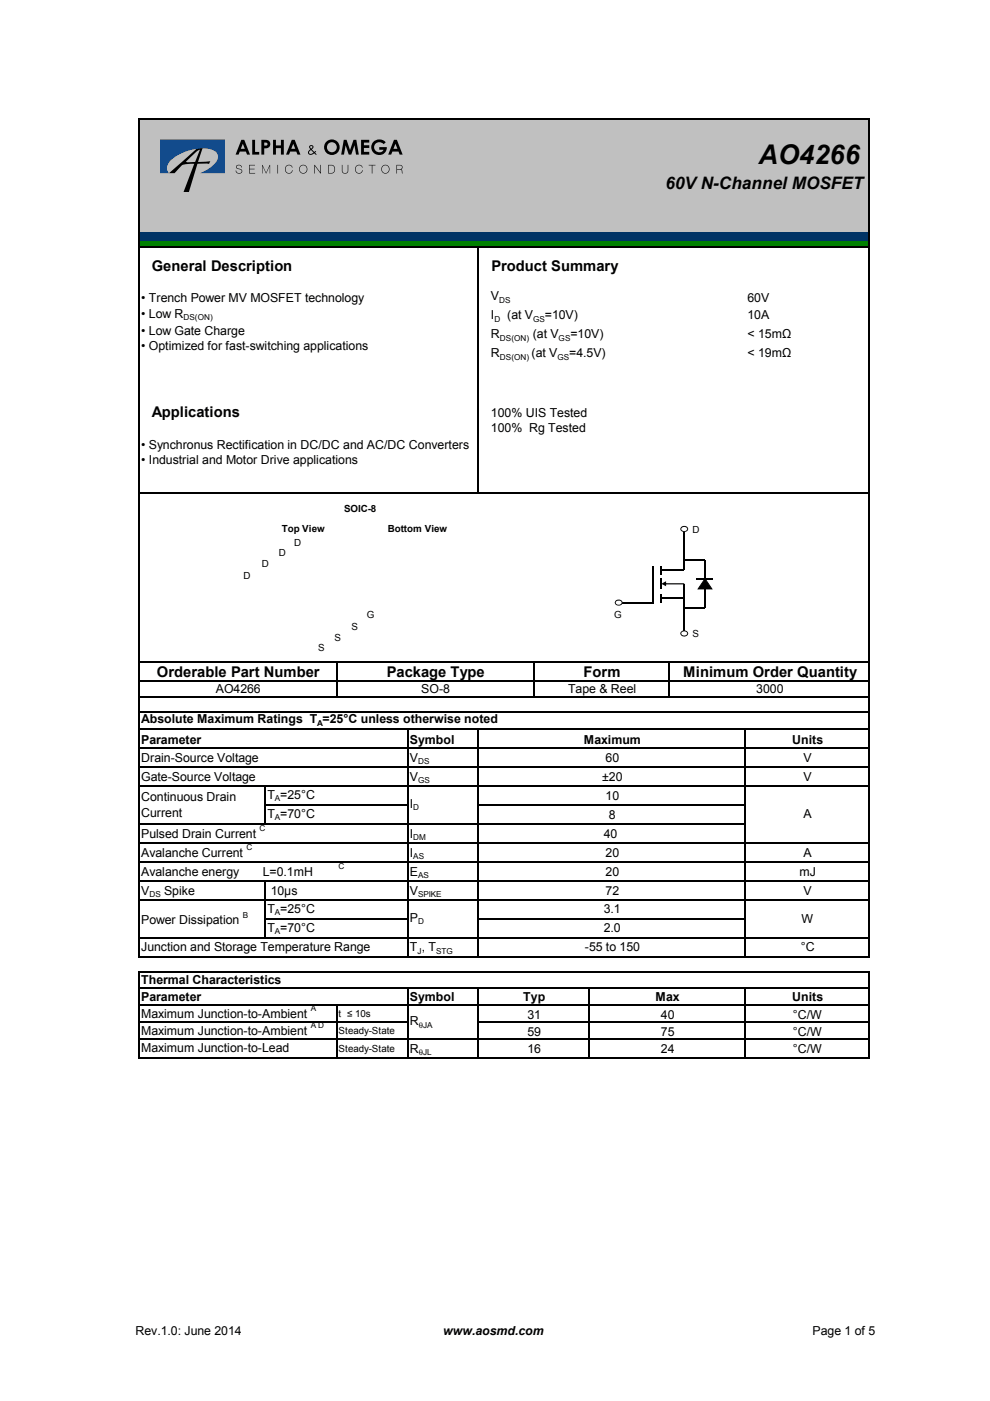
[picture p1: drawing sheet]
<svg xmlns="http://www.w3.org/2000/svg" width="210mm" height="297mm" viewBox="0 0 210 297" stroke-linecap="round" stroke-linejoin="round" font-family="sans-serif">
<path d="M29.5 25.3h154.9v23.9h-154.9z" fill="#c0c0c0"/>
<path d="M29.5 49.1h154.9v2.2h-154.9z" fill="#003365"/>
<path d="M29.5 51.2h154.9v1.2h-154.9z" fill="#008000"/>
<g fill="none" stroke="#000" stroke-width=".25">
<path d="M29.4 25v134.3M29.5 25.1h154.9M184.3 25.3v134M29.5 52.4h154.9M101.4 52.5v52.2M29.5 104.6h154.9M145.1 112.5v8.4h-4.9M145.1 118.7h4.4v4M131.9 127.8h6.6M140.2 126.9h4.9M145.1 123.8v10.1M147.7 122.7h3.5"/>
<path d="M149.5 124.9v4h-4.4M29.5 140.4h154.9M29.5 144.4h154.9M29.5 147.7h154.9M29.5 151h154.9M29.5 154.6h154.9M29.5 158.6h154.9M71.4 140.5v7.3M86.4 154.7v4.6M101.4 154.7v4.6M113.2 140.5v7.3M141.9 140.5v7.3"/>
<path d="M158 154.7v4.6"/>
</g>
<g fill="#000">
<path d="M140 120h.4v1.8h-.4zM140 125.9h.4v1.9h-.4z"/>
<path d="M141 123.7h4.1v.2h-4.1zM140.2 123.8l1-.6v1.1z"/>
<path d="M149.5 122.5l1.6 2.5h-3.3zM149.4 122.7h.2l-1.5 2.2-.1-.1h2.9l-.1 .1z"/>
</g>
<path d="M140.2 122.7v2.2" fill="none" stroke="#000" stroke-width=".38"/>
<path d="M138.5 120v7.9" fill="none" stroke="#000" stroke-width=".3"/>
<path d="M149.5 122.7l1.4 2.2h-2.9z" fill="#000"/>
<path d="M144.6 111.8a.64 .64 0 0 1 .9-.2 .64 .64 0 0 1 .1 .9 .64 .64 0 0 1-.9 .2 .64 .64 0 0 1-.1-.9z" fill-rule="evenodd" fill="#fff"/>
<path d="M144.4 111.8a.82 .82 0 0 1 1-.3 .82 .82 0 0 1 .4 .9 .82 .82 0 0 1-1 .4 .82 .82 0 0 1-.5-.9zM144.6 111.8l-.2 .5 .3 .2 .5 .1 .5-.3-.2-.5-.6-.1z" fill="#000"/>
<path d="M130.7 127.4a.65 .65 0 0 1 .9-.2 .65 .65 0 0 1 .1 .9 .65 .65 0 0 1-.9 .2 .65 .65 0 0 1-.1-.9z" fill-rule="evenodd" fill="#fff"/>
<path d="M130.5 127.4a.79 .79 0 0 1 1-.3 .79 .79 0 0 1 .4 1 .89 .89 0 0 1-1 .3 .89 .89 0 0 1-.6-.8zM130.6 127.5v.3l.3 .4h.4l.5-.3v-.3l-.4-.3z" fill="#000"/>
<path d="M144.6 133.9l.2-.1a.6 .6 0 0 1 .8 .1 .6 .6 0 0 1 0 .8l-.5 .1a.53 .53 0 0 1-.7-.2 .53 .53 0 0 1 .2-.7z" fill-rule="evenodd" fill="#fff"/>
<path d="M144.3 134a.81 .81 0 0 1 1-.4 .81 .81 0 0 1 .5 1 .95 .95 0 0 1-1.5 0zM144.6 134l-.2 .4 .3 .3h.5l.5-.3-.2-.5h-.6z" fill="#000"/>
<g fill="#251a05">
<path d="M50.3 29.6h1.3l-.4 .3-.7 1.9a1.5 1.5 0 0 0 1.6-.5v.1a.52 .52 0 0 1-.5 .6h-2.2l.5-.3 .7-1.7-.4-.3z"/>
<path d="M52.9 29.6h1.1a.65 .65 0 0 1 1 .3 .65 .65 0 0 1-.4 .9 .69 .69 0 0 1-1 0h.1a.55 .55 0 0 0 .6-.3 .55 .55 0 0 0-.1-.7l-.5 .1-.6 1.8v.1l.4 .1-.1 .1h-1.3l.4-.2 .3-.8 .4-1.1-.4-.1z"/>
<path d="M55.5 29.6h1.3l-.5 .2-.3 .9h.9a.68 .68 0 0 0 .8-.9l-.3-.1v-.1h1.3l-.5 .4-.6 1.8 .3 .1v.1l-1.3-.1a.68 .68 0 0 0 .7-.7v-.3h-1.4l-.3 .9 .4 .1-.1 .1h-1.3l.4-.2 .2-.4 .6-1.5-.4-.1z"/>
<path d="M70.4 29.6l.9 .1 .3 1.6 1-1.2a1.12 1.12 0 0 1 1.3-.4l-.5 .3-.6 1.8 .4 .1-.1 .1h-1.3l.5-.3 .5-1.6-1.6 1.9h-.1l-.3-1.9-.6 1.6 .4 .2-.1 .1h-1l.5-.3 .6-1.5 .1-.3-.3-.1z"/>
<path d="M74.2 29.6l2.4 .1-.3 .6a.72 .72 0 0 0-.6-.6 .72 .72 0 0 0-.7 .5l-.2 .5h.3a.62 .62 0 0 0 .8-.4h.1l-.3 1h-.2v-.4a.58 .58 0 0 0-.9 .4l-.2 .4a1.49 1.49 0 0 0 1.8-.4v.1a.79 .79 0 0 1-1.1 .6h-1.8v-.1a.42 .42 0 0 0 .6-.4l.6-1.6-.4-.1z"/>
<path d="M77.2 30.2a1.84 1.84 0 0 1 2.3-.3l-.2 .4a.92 .92 0 0 0-.9-.5 .92 .92 0 0 0-.8 .6 .81 .81 0 0 0-.3 .9 .81 .81 0 0 0 .7 .6 .64 .64 0 0 0 .5-.8l-.2-.1v-.1h1.2l-.3 .2a1.2 1.2 0 0 1-1.6 1 .95 .95 0 0 1-.9-.7 .95 .95 0 0 1 .4-1.1z"/>
<path d="M47 33.7l.5-.1 .5 .1-.1 .4-.2-.4h-.5a.57 .57 0 0 0-.1 .6 .57 .57 0 0 0 .4 .4 .69 .69 0 0 1-.2 1 .69 .69 0 0 1-1-.4l.1-.1a.49 .49 0 0 0 .7 .4 .49 .49 0 0 0 .2-.7l-.2-.2a.6 .6 0 0 1-.1-1z"/>
<path d="M49.1 33.6h1.6l-.2 .5a.54 .54 0 0 0-.9-.3l-.2 .7a.65 .65 0 0 0 .8-.2l-.2 .7a.4 .4 0 0 0-.3-.4 .4 .4 0 0 0-.4 .2l-.2 .6a.86 .86 0 0 0 1.2-.1l-.1 .1a.81 .81 0 0 1-1 .3h-.8l.3-.1 .2-.3 .4-1.4z"/>
<path d="M51.7 33.6h.6l.1 1.6 1-1.1a.65 .65 0 0 1 .9-.4l-.4 .2-.4 1.2-.1 .4 .3 .2h-.9l.4-.3 .5-1.5-1.5 1.8-.2-1.8-.6 1.6 .2 .2h-.7l.1-.1a2.83 2.83 0 0 0 .9-1.7z"/>
<path d="M55.2 33.6l.9 .1-.4 .1-.5 1.5v.3l.2 .1h-.9l.4-.2 .5-1.4v-.4z"/>
<path d="M56.9 34.2a1.81 1.81 0 0 1 1.9-.5l-.2 .4v-.2a1.1 1.1 0 0 0-1.4 .3 1.1 1.1 0 0 0 .1 1.4 .94 .94 0 0 0 1.1-.4 .84 .84 0 0 1-1.5 .4 .99 .99 0 0 1 0-1.4z"/>
<path d="M62.8 33.6h.6l.6 1.7 .5-1.5-.2-.2h.8l-.4 .3-.6 1.9-.9-1.9-.6 1.6 .3 .2h-.8l.3-.1 .2-.6 .4-1.2z"/>
<path d="M69 33.6h.8l-.3 .2-.4 1.6a.8 .8 0 0 0 .8 .2 .8 .8 0 0 0 .5-.7l.4-1.1-.3-.2 .8 .1a1.7 1.7 0 0 0-.8 1.4 .93 .93 0 0 1-.8 .6 .93 .93 0 0 1-.9-.4l.4-1.4z"/>
<path d="M72.1 34.2a1.81 1.81 0 0 1 1.9-.5l-.2 .4v-.2a1.1 1.1 0 0 0-1.5 .3 1.1 1.1 0 0 0 .2 1.4 .94 .94 0 0 0 1-.4 .84 .84 0 0 1-1.4 .4 .99 .99 0 0 1 0-1.4z"/>
<path d="M75 33.5l1.9 .1-.2 .4-.2-.3h-.5l-.6 1.8 .2 .2h-.9l.4-.2 .6-1.8h-.6l-.4 .3z"/>
<path d="M48.7 29.6h.2l.2 1.7a.37 .37 0 0 0 .3 .6v.1h-1.4l.5-.2v-.6h-.8l-.4 .6 .3 .1-.1 .1h-1l.5-.3zM48.4 30.3l-.6 .7h.6z"/>
<path d="M60.2 29.6h.2l.1 1.7a.37 .37 0 0 0 .4 .6l-.1 .1h-1.3l.5-.2-.1-.6h-.7l-.5 .6 .3 .1v.1h-1l.5-.3zM59.9 30.3l-.6 .7h.6z"/>
<path d="M63.3 29.9l.4-.2a.46 .46 0 0 1 .8 .3 .46 .46 0 0 1-.5 .6h-.2l.4 .7 .3-.5a.47 .47 0 0 1 .8-.2h.1l-.1 .1-1 .7v.1a.48 .48 0 0 0 .8 .1 .77 .77 0 0 1-1.3 .2 1.22 1.22 0 0 1-1.6 0 1.17 1.17 0 0 1 1-1.1 .52 .52 0 0 1 .1-.8zM63 31a.44 .44 0 0 0 0 .7 .44 .44 0 0 0 .6-.2l-.3-.6zM63.6 30a.26 .26 0 0 0 .1 .4 .26 .26 0 0 0 .4-.2 .25 .25 0 0 0-.2-.4 .25 .25 0 0 0-.3 .2z"/>
<path d="M67.2 30.2a1.71 1.71 0 0 1 2.5-.1 1.75 1.75 0 0 1-1 1.8 1.75 1.75 0 0 1-1.9-.3 1.35 1.35 0 0 1 .4-1.4zM67.9 30a1.33 1.33 0 0 0-.3 1.9 1.36 1.36 0 0 0 1.3-2.1h-.6z"/>
<path d="M81.3 29.6h.2l.2 1.7a.37 .37 0 0 0 .3 .6v.1h-1.4l.5-.2v-.6h-.8l-.4 .6 .3 .1-.1 .1h-1l.5-.3zM81 30.3l-.6 .7h.6z"/>
<path d="M59.7 34.1a.99 .99 0 0 1 1.2-.5 .99 .99 0 0 1 .6 1.1 1.19 1.19 0 0 1-.9 1 1.19 1.19 0 0 1-1.2-.5v-.6zM60 34l-.3 .7a.71 .71 0 0 0 .2 .9 1.16 1.16 0 0 0 1.2-.6 1.16 1.16 0 0 0-.1-1.3h-.5z"/>
<path d="M65.9 33.6a1.41 1.41 0 0 1 1.9 .9 1.78 1.78 0 0 1-2.3 1.2h-.2l.3-.2 .5-1.5v-.2zM66.5 33.7l-.6 1.8a1.05 1.05 0 0 0 1.3-.3 1.05 1.05 0 0 0-.1-1.4z"/>
<path d="M77.6 34.1a.99 .99 0 0 1 1.1-.5 .99 .99 0 0 1 .7 1.1 1.19 1.19 0 0 1-.9 1 1.19 1.19 0 0 1-1.2-.5v-.6zM77.9 34l-.3 .7a.71 .71 0 0 0 .2 .9 1.16 1.16 0 0 0 1.2-.6 1.16 1.16 0 0 0-.2-1.3h-.4z"/>
<path d="M80.7 33.6a1.06 1.06 0 0 1 1.4 .5l-.1 .3-.6 .3 .3 .8 .3 .2h-.5l-.5-.9-.2 .1-.2 .6 .2 .2h-.8l.3-.2 .5-1.4 .1-.3zM81.2 33.7l-.3 .8a.51 .51 0 0 0 .7 0 .51 .51 0 0 0 0-.7z"/>
<path d="M34.2 35.4h1a3.3 3.3 0 0 1 2.5-1.6h1.3l-2.1 5h1l1.7-5h2.2l.2-.5-2.3 .2 .8-2.5-1.2 .2zM37.4 33.4l2-1.7 .6-.4-.9 2.2h-1.4z"/>
</g>
<path d="M46 32.7h36.4" fill="none" stroke="#251a05" stroke-width=".21"/>
<path d="M32.1 29.5h12.7v5.9h-4.8a4.9 4.9 0 0 0 3.5-2.8 1.43 1.43 0 0 0-1.3-1.3 9.3 9.3 0 0 0-8 2.2 1.3 1.3 0 0 0 0 1.9h-2.1z" fill="#014990"/>
<g fill="none" stroke="#000" stroke-width=".25">
<path d="M29.4 159.3v43.7M86.4 159.3v43.7M101.4 159.3v43.7M158 159.3v43.7M184.3 159.3v43.7M29.5 162.6h154.9M29.5 166.7h154.9M29.5 174.7h128.6M29.5 178.7h154.9M56.2 166.8v8M56.3 170.7h30.2M101.6 170.7h56.5"/>
<path d="M29.5 182.8h154.9M29.5 186.8h154.9M29.5 190.8h154.9M29.5 198.8h154.9M56.2 186.9v12.1M56.3 194.8h30.2M101.6 194.8h56.5M29.4 206v18.5M29.5 216.7h57M29.5 202.9h154.9M29.5 206.1h154.9M29.5 209.4h154.9"/>
<path d="M29.5 213h154.9M71.4 213.1v11.4M86.4 209.5v15M101.4 209.5v15M101.6 216.7h82.8M124.9 209.5v15M158 209.5v15M184.3 206.2v18.3M29.5 220.3h154.9M29.5 224.3h154.9"/>
</g>
<path d="M30.5 25.4h79.7v19.5h-79.7z" fill="#c0c0c0"/>
<g fill="#000">
<path d="M53.5 29.6h.6v2.6h.9v.6h-1.5zM57.9 29.6h.6v1.2h1.1v-1.2h.6v3.2h-.6v-1.4h-1.1v1.4h-.6zM72.9 29.6h.6l.7 2.2 .8-2.2h.5l.6 3.2h-.6l-.3-2-.7 2h-.6l-.6-2-.4 2h-.6zM76.6 29.6h1.7v.6h-1.1v.6h1.1v.6h-1.1v.8h1.1v.6h-1.7zM79.1 30.1a1.84 1.84 0 0 1 2.7 .1l-.4 .4a1.11 1.11 0 0 0-1.6-.3 1.11 1.11 0 0 0-.2 1.6 1.11 1.11 0 0 0 1.6 0l.1-.1h-.9v-.6h1.6a1.65 1.65 0 0 1-2.2 1.6 1.65 1.65 0 0 1-.7-2.7z"/>
<path d="M39.7 34l2-1.9 .7-.4-1 2.6h-1.9zM35.8 36.7h1.2l.6-.7a2.7 2.7 0 0 1 3.1-1.3h.5l-2.3 6h1.1l1.9-6h2.4l.3-.6-2.6 .2 1-3-1.1 .1-.3 .2z"/>
<path d="M51.2 29.6h.6l1.2 3.2h-.6l-.3-.7h-1.3l-.2 .7h-.6zM51.5 30.5l-.4 1.1h.8z"/>
<path d="M56 30.2v.7a.43 .43 0 0 0 .5 0 .43 .43 0 0 0 .2-.5zM55.4 29.6h.7a.95 .95 0 0 1 1.2 1 .95 .95 0 0 1-1.3 .9v1.3h-.6z"/>
<path d="M62.2 30.5l-.4 1.1h.8zM61.9 29.6h.6l1.2 3.2h-.6l-.3-.7h-1.3l-.2 .7h-.7z"/>
<path d="M65.7 31.2a.3 .3 0 0 0 .6 0 .3 .3 0 0 0-.6 0zM65.7 32a.4 .4 0 0 0 0 .7 .4 .4 0 0 0 .6-.2l.2-.2-.6-.5zM65.7 30.9a.48 .48 0 0 1 .7 .1 .48 .48 0 0 1-.3 .7l.5 .5 .3-.2 .1 .2-.2 .2 .4 .4h-.3l-.3-.3a.69 .69 0 0 1-.7 .3 .69 .69 0 0 1-.6-.6l.5-.6-.3-.4z"/>
<path d="M69.3 31.2a1.06 1.06 0 0 0 2.1 0 1.06 1.06 0 0 0-2.1 0zM68.7 31.2a1.65 1.65 0 0 1 3.3 0 1.65 1.65 0 0 1-3.3 0z"/>
<path d="M83.8 30.5l-.4 1.1h.9zM83.5 29.6h.6l1.3 3.2h-.7l-.2-.7h-1.3l-.3 .7h-.6z"/>
</g>
<path d="M33.9 29.6h13.8v7.1h-5.3a6.8 6.8 0 0 0 3.7-2.9 1.54 1.54 0 0 0-1.3-2.1 9.9 9.9 0 0 0-8.9 2.7 1.62 1.62 0 0 0-.1 2.3h-1.9z" fill="#124b8c"/>
<g fill="#000">
<path d="M50.1 35.1a.69 .69 0 0 1 .7-.1 .69 .69 0 0 1 .5 .5h-.1a.47 .47 0 0 0-.5-.5 .47 .47 0 0 0-.4 .6l.4 .2a.58 .58 0 0 1 .6 .7 .58 .58 0 0 1-.9 .3 .4 .4 0 0 1-.3-.6 .56 .56 0 0 0 .6 .5 .56 .56 0 0 0 .5-.6l-.5-.2a.5 .5 0 0 1-.6-.2 .5 .5 0 0 1 0-.6zM52.8 35h1.3v.1h-1.2v.7h1.1v.1h-1.1v.8h1.2v.1h-1.3zM55.6 35l.8 1.6 .9-1.6v1.8l-.1-1.6-.7 1.6-.8-1.6-.1 1.6zM58.8 35h.2v1.8h-.2zM60.7 35.2a.78 .78 0 0 1 .7-.3 .78 .78 0 0 1 .6 .6h-.1a.76 .76 0 0 0-1.1-.3 .76 .76 0 0 0-.1 1.2 .67 .67 0 0 0 .7 .3 .67 .67 0 0 0 .5-.6h.1a.85 .85 0 0 1-1.1 .7 .85 .85 0 0 1-.4-1.3zM66.6 35l1.3 1.6v-1.6h.1v1.8l-1.2-1.6v1.6h-.2zM72.5 35h.1v1.2a.56 .56 0 0 0 .6 .5 .56 .56 0 0 0 .5-.5v-1.2h.1v1.2a.68 .68 0 0 1-.6 .6 .68 .68 0 0 1-.7-.6zM75.5 35.2a.78 .78 0 0 1 .8-.3 .78 .78 0 0 1 .6 .6h-.1a.76 .76 0 0 0-1.2-.3 .76 .76 0 0 0-.1 1.2 .67 .67 0 0 0 .8 .3 .67 .67 0 0 0 .5-.6h.1a.85 .85 0 0 1-1.1 .7 .85 .85 0 0 1-.5-1.3zM78.2 35h1.4v.1h-.6v1.7h-.2v-1.7h-.6z"/>
<path d="M63.5 35.8a.8 .8 0 0 1 1.6 0 .8 .8 0 0 1-1.6 0zM63.4 35.9a.91 .91 0 0 0 1.8 0 .91 .91 0 0 0-1.8 0z"/>
<path d="M69.7 35.1h.6a.82 .82 0 0 1 .6 .8 .82 .82 0 0 1-.6 .8h-.6zM69.6 35v1.8h.7a.93 .93 0 0 0 .7-.9 .93 .93 0 0 0-.7-.9z"/>
<path d="M80.9 35.8a.8 .8 0 0 1 1.6 0 .8 .8 0 0 1-1.6 0zM80.8 35.9a.95 .95 0 0 0 1.9 0 .95 .95 0 0 0-1.9 0z"/>
<path d="M84.2 35.1h.6a.4 .4 0 0 1 .4 .4 .4 .4 0 0 1-.5 .4h-.5zM84.1 35v1.8h.1v-.8l.9 .1 .1 .6 .2 .1-.1-.6-.2-.3a.51 .51 0 0 0 .2-.6 .51 .51 0 0 0-.5-.3z"/>
</g>
<text font-size="5.8" x="160.8" y="34.7">AO4266</text>
<text font-size="3.6" x="141.1" y="40">60V N-Channel MOSFET</text>
<g font-size="3.1">
<text x="32.2" y="57.4">General Description</text>
<text x="104.2" y="57.4">Product Summary</text>
<text x="32.2" y="88.4">Applications</text>
<text x="33.3" y="143.5">Orderable Part Number</text>
<text x="82" y="143.5">Package Type</text>
<text x="123.7" y="143.5">Form</text>
<text x="144.9" y="143.5">Minimum Order Quantity</text>
</g>
<g font-size="2.6">
<text x="29.9" y="64.1">• Trench Power MV MOSFET technology</text>
<text x="104.1" y="63.7">V</text>
<text x="158.5" y="64.1">60V</text>
<text x="29.9" y="67.4">• Low R</text>
<text x="29.9" y="71">• Low Gate Charge</text>
<text x="104.1" y="71.7">R</text>
<text x="104.1" y="67.7">I</text>
<text x="107.5" y="67.7">(at V</text>
<text x="112.9" y="71.7">(at V</text>
<text x="115.5" y="67.7">=10V)</text>
<text x="120.9" y="71.7">=10V)</text>
<text x="158.5" y="71.7">&lt; 15mΩ</text>
<text x="158.5" y="67.7">10A</text>
<text x="29.9" y="74.3">• Optimized for fast-switching applications</text>
<text x="104.1" y="75.7">R</text>
<text x="112.7" y="75.7">(at V</text>
<text x="120.7" y="75.7">=4.5V)</text>
<text x="158.5" y="75.7">&lt; 19mΩ</text>
<text x="104.1" y="88.4">100% UIS Tested</text>
<text x="29.9" y="95.2">• Synchronus Rectification in DC/DC and AC/DC Converters</text>
<text x="104.1" y="91.7">100% Rg Tested</text>
<text x="29.9" y="98.5">• Industrial and Motor Drive applications</text>
<text x="45.8" y="147">AO4266</text>
<text x="89.3" y="147">SO-8</text>
<text x="120.4" y="147">Tape &amp; Reel</text>
<text x="160.4" y="147">3000</text>
<text x="29.9" y="153.3">Absolute Maximum Ratings T =25°C unless otherwise noted</text>
<text x="29.9" y="161.5">Drain-Source Voltage</text>
<text x="29.9" y="157.7">Parameter</text>
<text x="86.9" y="161.5">V</text>
<text x="86.9" y="157.7">Symbol</text>
<text x="123.8" y="157.7">Maximum</text>
<text x="128.4" y="161.5">60</text>
<text x="168" y="157.7">Units</text>
<text x="170.4" y="161.5">V</text>
<text x="29.9" y="165.5">Gate-Source Voltage</text>
<text x="86.9" y="165.5">V</text>
<text x="127.7" y="165.5">±20</text>
<text x="170.4" y="165.5">V</text>
<text x="29.9" y="169.9">Continuous Drain</text>
<text x="29.9" y="173.1">Current</text>
<text x="56.7" y="169.4">T =25°C</text>
<text x="56.7" y="173.4">T =70°C</text>
<text x="86.9" y="171.3">I</text>
<text x="128.4" y="169.5">10</text>
<text x="129.1" y="173.6">8</text>
<text x="170.4" y="173.5">A</text>
<text x="29.9" y="177.6">Pulsed Drain Current</text>
<text x="86.9" y="177.6">I</text>
<text x="128" y="177.6">40</text>
<text x="29.9" y="181.6">Avalanche Current</text>
<text x="29.9" y="185.6">Avalanche energy</text>
<text x="55.7" y="185.6">L=0.1mH</text>
<text x="86.9" y="181.6">I</text>
<text x="86.9" y="185.6">E</text>
<text x="128.4" y="181.6">20</text>
<text x="128.4" y="185.6">20</text>
<text x="169.5" y="185.6">mJ</text>
<text x="170.4" y="181.6">A</text>
<text x="29.9" y="189.7">V</text>
<text x="34.8" y="189.7">Spike</text>
<text x="57.4" y="189.7">10µs</text>
<text x="86.9" y="189.7">V</text>
<text x="128.4" y="189.7">72</text>
<text x="170.4" y="189.7">V</text>
<text x="29.9" y="195.9">Power Dissipation</text>
<text x="56.7" y="197.6">T =70°C</text>
<text x="56.7" y="193.5">T =25°C</text>
<text x="86.9" y="195.5">P</text>
<text x="128" y="197.7">2.0</text>
<text x="128" y="193.7">3.1</text>
<text x="170" y="195.6">W</text>
<text x="29.9" y="201.7">Junction and Storage Temperature Range</text>
<text x="86.9" y="201.7">T , T</text>
<text x="124" y="201.7">-55 to 150</text>
<text x="169.8" y="201.7">°C</text>
<text x="29.9" y="208.6">Thermal Characteristics</text>
<text x="29.9" y="212.3">Parameter</text>
<text x="29.9" y="215.7">Maximum Junction-to-Ambient</text>
<text x="86.9" y="212.3">Symbol</text>
<text x="111" y="212.3">Typ</text>
<text x="111.8" y="215.9">31</text>
<text x="139" y="212.3">Max</text>
<text x="140.1" y="215.9">40</text>
<text x="168" y="212.3">Units</text>
<text x="168.1" y="215.9">°C/W</text>
<text x="29.9" y="219.4">Maximum Junction-to-Ambient</text>
<text x="86.9" y="217.4">R</text>
<text x="111.8" y="219.6">59</text>
<text x="140.1" y="219.6">75</text>
<text x="168.1" y="219.6">°C/W</text>
<text x="29.9" y="223.1">Maximum Junction-to-Lead</text>
<text x="86.9" y="223.2">R</text>
<text x="111.8" y="223.2">16</text>
<text x="140.1" y="223.2">24</text>
<text x="168.1" y="223.2">°C/W</text>
<text x="28.7" y="283">Rev.1.0: June 2014</text>
<text x="94" y="283">www.aosmd.com</text>
<text x="172.3" y="283">Page 1 of 5</text>
</g>
<g font-size="2.1">
<text x="59.7" y="112.7">Top View</text>
<text x="72.9" y="108.6">SOIC-8</text>
<text x="82.2" y="112.7">Bottom View</text>
<text x="146.8" y="112.9">D</text>
<text x="59.1" y="117.9">D</text>
<text x="62.4" y="115.8">D</text>
<text x="51.6" y="122.8">D</text>
<text x="55.5" y="120.3">D</text>
<text x="77.8" y="131.1">G</text>
<text x="130.2" y="130.9">G</text>
<text x="70.9" y="135.8">S</text>
<text x="74.5" y="133.6">S</text>
<text x="146.8" y="135">S</text>
<text x="67.4" y="138.1">S</text>
<text x="71.8" y="215.6">t ≤ 10s</text>
<text x="71.8" y="219.2">Steady-State</text>
<text x="71.8" y="223.1">Steady-State</text>
</g>
<g font-size="1.7">
<text x="105.8" y="64.2">DS</text>
<text x="38.9" y="67.9">DS(ON)</text>
<text x="104.8" y="68.2">D</text>
<text x="113" y="68.2">GS</text>
<text x="106" y="72.2">DS(ON)</text>
<text x="106" y="76.2">DS(ON)</text>
<text x="118.2" y="76.2">GS</text>
<text x="118.4" y="72.2">GS</text>
<text x="67.3" y="153.8">A</text>
<text x="88.6" y="162">DS</text>
<text x="88.6" y="166">GS</text>
<text x="58.3" y="169.9">A</text>
<text x="58.3" y="173.9">A</text>
<text x="87.6" y="171.8">D</text>
<text x="55" y="176.3">C</text>
<text x="87.6" y="178.1">DM</text>
<text x="52.2" y="180.3">C</text>
<text x="71.8" y="184.3">C</text>
<text x="87.6" y="182.1">AS</text>
<text x="31.7" y="190.2">DS</text>
<text x="88.6" y="186.1">AS</text>
<text x="88.6" y="190.2">SPIKE</text>
<text x="51.5" y="194.6">B</text>
<text x="58.3" y="194.1">A</text>
<text x="88.6" y="196">D</text>
<text x="58.3" y="198.1">A</text>
<text x="88.5" y="202.2">J</text>
<text x="92.5" y="202.2">STG</text>
<text x="65.9" y="214.4">A</text>
<text x="65.9" y="218.1">A D</text>
<text x="88.8" y="217.9">θJA</text>
<text x="88.8" y="223.7">θJL</text>
</g>
</svg>
